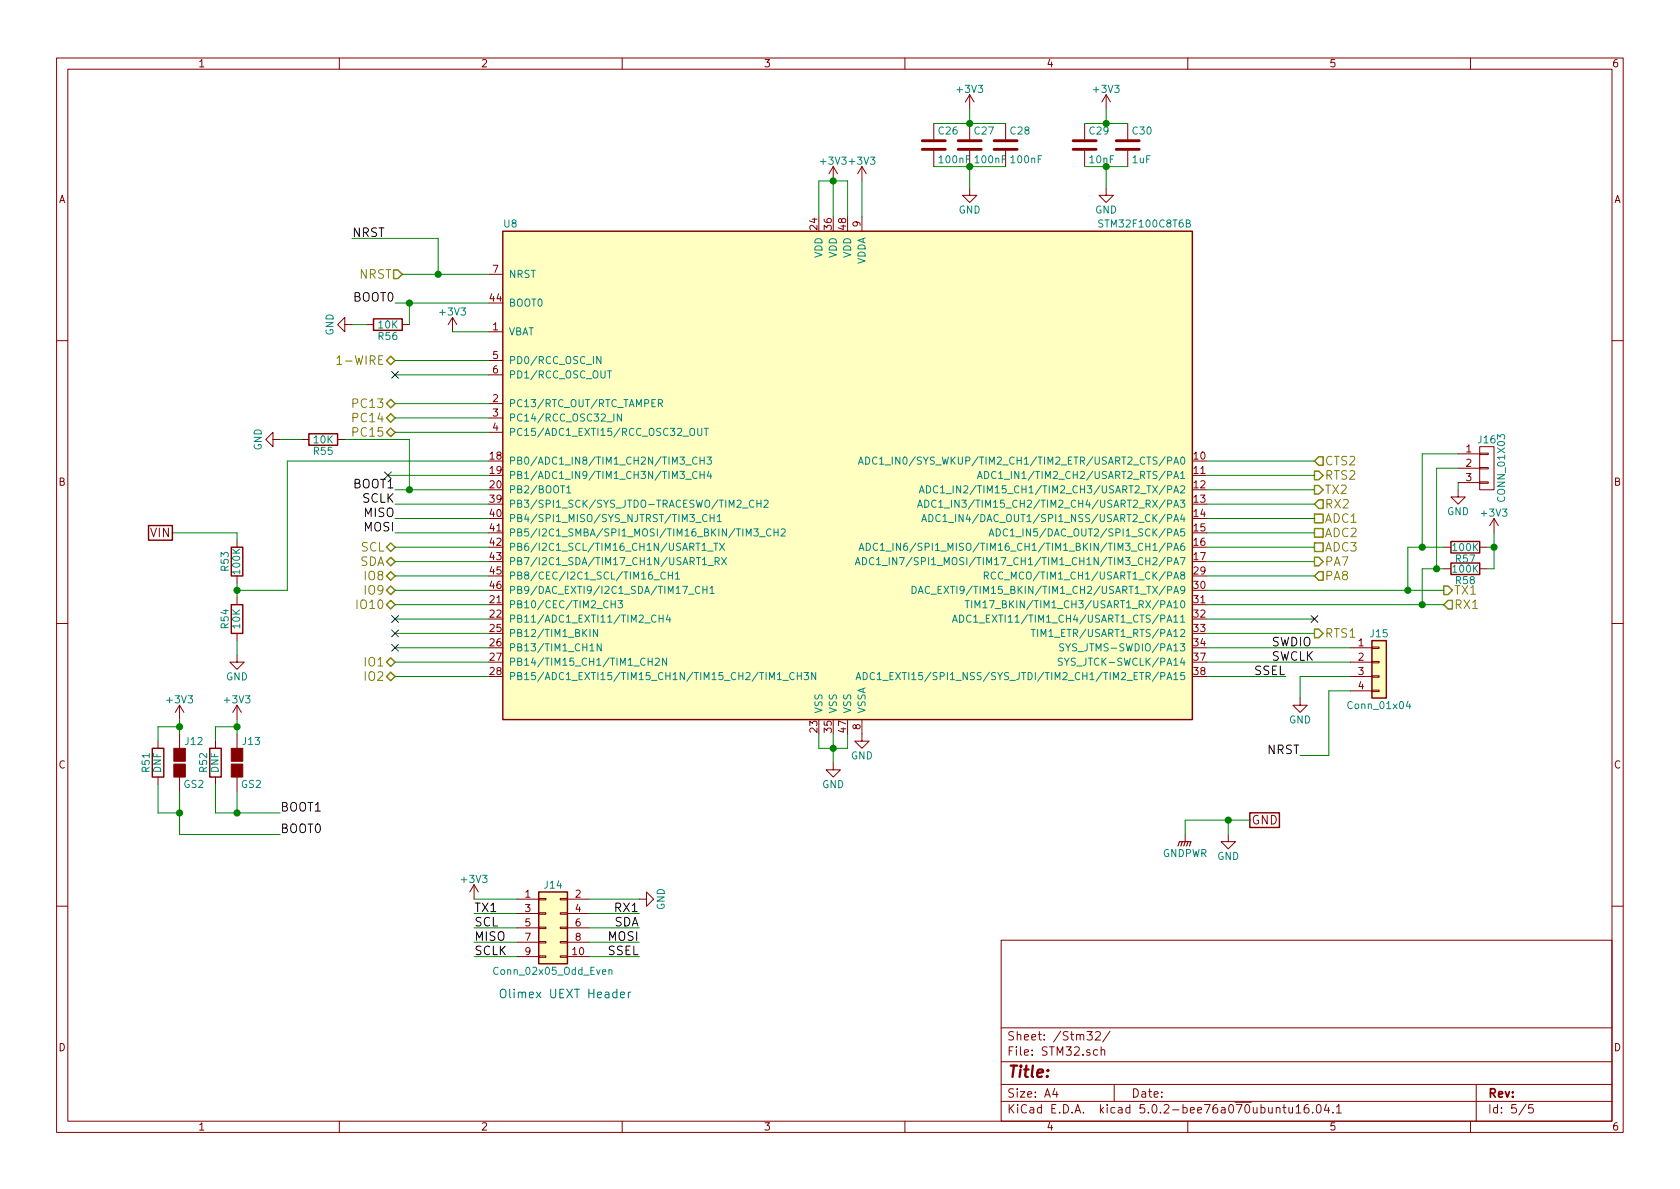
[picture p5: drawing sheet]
<svg xmlns="http://www.w3.org/2000/svg" width="297mm" height="210mm" viewBox="0 0 297 210" stroke-linecap="round" stroke-linejoin="round" font-family="sans-serif">
<g fill="none" stroke="#840000" stroke-width=".18">
<path d="M10 10.3h277v189.9h-277zM12 12.2h273v186.1h-273zM60 10.3v1.9M110 10.3v1.9M160 10.3v1.9M171.4 16.8v2.5M171.4 16.8l-.7 1.2M171.4 16.8l.8 1.2M195.6 16.8l-.8 1.2M195.6 16.8v2.5M195.6 16.8l.7 1.2M210 10.3v1.9"/>
<path d="M260 10.3v1.9M147.3 29.5l-.7 1.2M147.3 29.5v2.5M147.3 29.5l.8 1.2M152.4 29.5v2.5M152.4 38.3v2.6M152.4 29.5l-.8 1.2M152.4 29.5l.8 1.2M165.1 21.8v2.8M165.1 26.7v2.8M171.4 33.3v1.2h1.3l-1.3 1.3-1.2-1.3h1.2M171.4 21.8v2.8"/>
<path d="M171.4 26.7v2.8M177.8 21.8v2.8M177.8 26.7v2.8M191.8 21.8v2.8M191.8 26.7v2.8M195.6 33.3v1.2h1.2l-1.2 1.3-1.3-1.3h1.3M199.4 21.8v2.8M199.4 26.7v2.8M61 57.4v-1.3l-1.3 1.3 1.3 1.3v-1.3h1.2M64.8 57.4h1.2M71.1 57.4h1.3M80 56.1l-.8 1.3"/>
<path d="M80 56.1v2.6M80 56.1l.8 1.3M86.4 58.7h2.5M86.4 48.5h2.5M10 60.2h2M48.3 77.7v-1.3l-1.3 1.3 1.3 1.3v-1.3h1.2M53.3 77.7h1.3M59.7 77.7h1.3M86.4 71.4h2.5M86.4 73.9h2.5M86.4 76.4h2.5M86.4 63.7h2.5"/>
<path d="M86.4 66.3h2.5M261.6 79h2.6v7.6h-2.6zM285 60.2h2M41.9 95.5v1.3M255.3 96.8h1.2M257.8 86.6v1.3h1.3l-1.3 1.2-1.3-1.2h1.3M257.8 80.3h3.8M257.8 82.8h3.8M257.8 85.3h3.8M261.6 85.2h1.5v.3h-1.5zM261.6 82.7h1.5v.2h-1.5zM261.6 80.1h1.5v.3h-1.5z"/>
<path d="M261.6 96.8h1.3M264.2 91.7l-.8 1.3M264.2 91.7v2.5M264.2 91.7l.7 1.3M10 110.3h2M41.9 115.8v1.3h1.3l-1.3 1.3-1.3-1.3h1.3M41.9 101.8v1.3M41.9 105.7v1.2M41.9 112v1.3M238.8 114.5h3.8M238.8 117.1h3.8M238.8 119.6h3.8"/>
<path d="M242.6 119.5h1.2v.3h-1.2zM242.6 117h1.2v.2h-1.2zM242.6 114.4h1.2v.3h-1.2zM255.3 100.6h1.2M261.6 100.6h1.3M285 110.3h2M27.9 131.1v1.2M27.9 137.4v1.3M31.7 124.7v2.5M31.7 129.8v2.5M31.7 137.4v2.5M31.7 124.7l-.7 1.3"/>
<path d="M31.7 124.7l.8 1.3M38.1 131.1v1.2M38.1 137.4v1.3M41.9 124.7v2.5M41.9 129.8v2.5M41.9 137.4v2.5M41.9 124.7l-.8 1.3M41.9 124.7l.8 1.3M147.3 134.9v1.2h1.3l-1.3 1.3-1.3-1.3h1.3M152.4 127.2v3.9h1.3l-1.3 1.2-1.3-1.2h1.3M229.9 123.4v1.3h1.2l-1.2 1.3-1.3-1.3h1.3M238.8 122.2h3.8"/>
<path d="M242.6 122h1.2v.3h-1.2zM83.8 156.5l-.7 1.2M83.8 156.5v2.5M83.8 156.5l.8 1.2M91.4 159h3.8M95.2 158.9h1.3v.2h-1.3zM99.1 158.9h1.2v.2h-1.2zM100.3 159h3.8M113 159h1.3v-1.3l1.3 1.3-1.3 1.3v-1.3M209.5 147.6v1.2M217.2 147.6v1.2h1.2l-1.2 1.3-1.3-1.3h1.3M10 160.2h2"/>
<path d="M91.4 161.5h3.8M91.4 164.1h3.8M91.4 166.6h3.8M91.4 169.2h3.8M95.2 169h1.3v.3h-1.3zM95.2 166.5h1.3v.2h-1.3zM95.2 164h1.3v.2h-1.3zM95.2 161.4h1.3v.3h-1.3zM99.1 169h1.2v.3h-1.2zM99.1 166.5h1.2v.2h-1.2zM99.1 164h1.2v.2h-1.2zM99.1 161.4h1.2v.3h-1.2z"/>
<path d="M100.3 161.5h3.8M100.3 164.1h3.8M100.3 166.6h3.8M100.3 169.2h3.8M177 166.3h108v32h-108zM285 160.2h2M60 198.3v1.9M110 198.3v1.9M160 198.3v1.9M177 194.8h108M177 191.8h108M177 187.8h108"/>
<path d="M177 181.8h108M186.5 192.5l-.4 1h1M186.8 193v1M192.2 182.4h.9l-.5 .6 .5 .1v.7l-.3 .1-.6-.1M193.7 182.6l.2-.2h.4l.2 .2 .1 .2-1 1.1h1M194.1 185.7l-.5-.1-.3 .3 .2 .6h.6M194.7 185.7l.2-.1 .4 .1v.9M194.7 185.1v1.5M196.3 182.3l-1.3 2M197 191.8v3M210 198.3v1.9M226.8 195.8h.6"/>
<path d="M227 195.3v1.3l.4 .2M227.9 195.8v.9l.4 .1 .2-.1M228.5 195.8v1M229.2 195.8l.4-.5v1.5M229.2 196.8h.8M231.3 195.3a.62 .62 0 0 0-.7 .7l.1 .7 .2 .1 .5-.1v-.5l-.1-.2-.4-.1-.3 .3M232.1 196.7v.1M232.9 195.5l.3-.2a.94 .94 0 0 1 0 1.5l-.4-.3-.1-.6zM234.5 195.2l-.3 1.1h.9M234.9 195.8v1M235.7 196.7v.1M236.3 195.8l.4-.5v1.5"/>
<path d="M236.3 196.8h.9M260 198.3v1.9M261 191.8v6.5M269.8 195.2l-1.2 2M271 195.3h-.7v.7l.2-.1 .5 .1 .1 .2-.1 .5-.2 .1-.5-.1"/>
</g>
<g fill="#ffffc2" stroke="#ffffc2" stroke-width=".18">
<path d="M88.9 40.9h121.9v86.3h-121.9z"/>
<path d="M95.2 157.7h5.1v12.7h-5.1z"/>
<path d="M242.6 113.3h2.5v10.1h-2.5z"/>
</g>
<g fill="none" stroke="#840000" stroke-width=".25">
<path d="M66 56.4h5.1v2h-5.1zM88.9 40.9h121.9v86.3h-121.9zM54.6 76.7h5.1v2h-5.1zM26.3 92.9h4.2v2.6h-4.2zM40.9 96.8h2v5h-2zM256.5 99.6h5.1v2h-5.1zM256.5 95.8h5.1v2h-5.1zM40.9 106.9h2v5.1h-2zM242.6 113.3h2.5v10.1h-2.5zM26.9 132.3h2.1v5.1h-2.1zM37.1 132.3h2v5.1h-2zM95.2 157.7h5.1v12.7h-5.1z"/>
<path d="M221 143.7h5.2v2.6h-5.2z"/>
</g>
<g fill="none" stroke="#008484" stroke-width=".18">
<path d="M106.2 63v1.3l-.7-1.3v1.3M107.4 65.6h.7M109.9 73.2v1.3l-.8-1.3v1.3M116.4 71.3h.6l.1-.2v-.3l-.2-.1h-.5v1.2M116.7 71.3l.4 .6M123.4 75.7v1.1l.2 .2h.4l.1-.2v-1.1M124.5 75.7h.7M124.9 75.7v1.3M100.2 86.3l.4-.4v1.3M100.2 87.2h.7M121.2 82.2h1M121.2 84.8h1"/>
<path d="M123.2 80.9a.6 .6 0 0 0-.8 .5 .6 .6 0 0 0 .6 .7l.2-.1M123.2 83.5a.6 .6 0 0 0-.8 .4 .6 .6 0 0 0 .6 .7l.2-.1M123.8 80.8v1.3M123.8 83.4v1.2M123.8 81.4h.7M123.8 84h.7M124.2 97.3h.7M124.2 99.9h.7M124.5 80.8v1.3M124.5 83.4v1.2M125 91.1a.6 .6 0 0 0-.8 .4 .6 .6 0 0 0 .6 .7l.2-.1M125 80.8h.8l-.5 .5 .4 .1v.6l-.1 .1-.6-.1"/>
<path d="M125.1 97.5h1M125.2 100h.9M125.3 83.3l-.3 .9h.8M125.6 91v1.2M125.6 91.6h.7M125.7 83.8v.8M126.2 96.1h.7M126.3 91v1.2M126.4 99.3l.7-.1 .1-.2-.1-.3-.2-.1h-.5v1.3M126.6 96.1v1.2M126.7 99.3l.5 .6M126.8 91.3l.4-.3v1.2"/>
<path d="M126.8 92.2h.7M127.2 96.1l.9 1.2M127.6 98.6l.8 1.3M128.1 96.1l-.9 1.2M128.4 98.6l-.8 1.3M131.3 89.8h1M133.3 93.5h.8l-.4 .5 .3 .1v.6l-.2 .1-.5-.1M133.3 88.6a.6 .6 0 0 0-.9 .4 .6 .6 0 0 0 .6 .7l.3-.1M133.8 88.4v1.3M133.8 89h.7M134.3 94.9h1M134.5 88.4v1.3"/>
<path d="M135.1 88.6l.5-.2 .2 .4v.2l-.8 .7h.8M136.3 93.6a.6 .6 0 0 0-.8 .5 .6 .6 0 0 0 .6 .7l.2-.1M136.9 93.5v1.3M136.9 94.1h.7M137.6 93.5v1.3M138.1 93.6l.5-.1 .2 .4v.2l-.8 .7h.8M151.2 99.9l.5-1.3 .4 1.3M151.4 99.5h.6M151.8 82.1l.4-1.3 .4 1.3M151.9 97.3l.4-1.2 .5 1.2M151.9 81.7h.6M152 97h.6"/>
<path d="M152.5 98.6a.64 .64 0 0 1 .7 .6 .64 .64 0 0 1-.7 .7zM153.1 80.8a.64 .64 0 0 1 .7 .7 .64 .64 0 0 1-.7 .6zM153.2 96.1a.64 .64 0 0 1 .7 .6 .64 .64 0 0 1-.7 .6zM154.5 98.7a.6 .6 0 0 0-.8 .4 .6 .6 0 0 0 .6 .8l.2-.2M155 99l.3-.4v1.3M155 99.9h.7M155 80.9a.6 .6 0 0 0-.8 .5 .6 .6 0 0 0 .6 .7l.2-.1M155.2 96.2a.6 .6 0 0 0-.9 .4 .6 .6 0 0 0 .6 .7l.3-.1M155.5 81.2l.4-.4v1.3M155.5 82.1h.8M155.7 96.4l.3-.3v1.2M155.7 97.3h.7"/>
<path d="M156 100h.9M156.6 97.5h1M157.2 98.6v1.3M157.9 96.1v1.2M162.2 89.7l.5-1.3 .4 1.3M162.4 89.4h.6M162.5 87.2l.5-1.3 .4 1.3M162.7 86.8h.6M163 92.2l.4-1.2 .4 1.2M163.1 91.9h.6M163.5 88.4a.64 .64 0 0 1 .7 .7 .64 .64 0 0 1-.7 .6zM163.8 85.9a.64 .64 0 0 1 .7 .6 .64 .64 0 0 1-.7 .7z"/>
<path d="M164.2 91a.64 .64 0 0 1 .8 .6 .64 .64 0 0 1-.8 .6zM165.5 88.6a.6 .6 0 0 0-.8 .4 .6 .6 0 0 0 .6 .7l.2-.1M165.8 86a.6 .6 0 0 0-.8 .4 .6 .6 0 0 0 .6 .8l.2-.2M166 88.8l.3-.4v1.3M166 89.7h.7M166.2 91.1a.51 .51 0 0 0-.6 0 .51 .51 0 0 0-.1 .6 .46 .46 0 0 0 .2 .5 .46 .46 0 0 0 .5-.1M166.3 86.3l.3-.4v1.3M166.3 87.2h.7M172.8 84.6l.5-1.2 .4 1.2M172.9 84.3h.7M174.1 83.4a.64 .64 0 0 1 .7 .6 .64 .64 0 0 1-.7 .6zM174.9 94.8l.4-1.3 .4 1.3"/>
<path d="M175 94.4h.6M176.1 83.5a.6 .6 0 0 0-.8 .4 .6 .6 0 0 0 .5 .7l.3-.1M176.1 93.5a.64 .64 0 0 1 .8 .7 .64 .64 0 0 1-.8 .6zM178.2 93.6a.51 .51 0 0 0-.7 0 .51 .51 0 0 0-.1 .7 .46 .46 0 0 0 .2 .4 .46 .46 0 0 0 .6 0M105.6 111.3v1.3l-.7-1.3v1.3M106.3 113.8v1.3l-.7-1.3v1.3M108.1 106.8h.7M108.8 106.2v1.3M109.3 106.2h.8l-.5 .5 .4 .1v.6l-.2 .1-.5-.1M114.6 117h.7M115.3 116.4v1.2M115.6 102.5h1"/>
<path d="M115.9 116.5l.5-.1 .2 .3-.1 .2-.7 .7h.8M116 108.9a.6 .6 0 0 0-.9 .4 .6 .6 0 0 0 .6 .7l.3-.1M116.5 108.8v1.2M116.5 109.4h.7M117.2 108.8v1.2M117.6 101.3a.51 .51 0 0 0-.6 0 .51 .51 0 0 0-.2 .6 .46 .46 0 0 0 .3 .5 .46 .46 0 0 0 .5-.1M117.9 116.4v1.2l-.8-1.2v1.2M118.1 108.7l-.3 .9h.8M118.2 101.1v1.3M118.2 101.7h.7M118.4 109.2v.8M118.9 101.1v1.3"/>
<path d="M119.4 101.5l.4-.4v1.3M119.4 102.4h.8M121.7 105.1h1M123.7 103.8a.6 .6 0 0 0-.8 .4 .6 .6 0 0 0 .6 .7l.2-.1M124.3 103.7v1.2M124.3 104.3h.7M125 103.7v1.2M125.6 104l.3-.3v1.2M125.6 104.9h.7M140.4 119a.6 .6 0 0 0-.8 .5 .6 .6 0 0 0 .6 .7l.2-.1M141 118.9v1.3M141 119.5h.7"/>
<path d="M141.7 118.9v1.3M142.2 118.9h.8l-.5 .5 .4 .1v.6l-.2 .1-.5-.1M144.2 118.9v1.3l-.7-1.3v1.3M151.5 119.8h.6M152.6 118.9a.64 .64 0 0 1 .7 .7 .64 .64 0 0 1-.7 .6zM154.6 119a.5 .5 0 0 0-.6 0 .5 .5 0 0 0-.2 .7 .45 .45 0 0 0 .3 .4 .45 .45 0 0 0 .5 0M155.1 119.3l.4-.4v1.3M161.3 103.7a.64 .64 0 0 1 .7 .6 .64 .64 0 0 1-.7 .6zM162.4 104.9l.4-1.2 .4 1.2M162.5 104.6h.6M164.4 103.8a.6 .6 0 0 0-.9 .4 .6 .6 0 0 0 .6 .7l.3-.1M164.6 105.1h1"/>
<path d="M168.4 110l.4-1.2 .5 1.2M168.5 109.7h.6M169.7 108.8a.64 .64 0 0 1 .7 .6 .64 .64 0 0 1-.7 .6zM170.6 106.2h.8M171 106.2v1.3M171.7 108.9a.6 .6 0 0 0-.9 .4 .6 .6 0 0 0 .6 .7l.3-.1M171.8 106.2v1.3M172.4 107.5v-1.3l.4 .9 .5-.9v1.3M173.8 106.6l.4-.4v1.3M173.8 107.5h.7M174 101.8l.7-.1v-.4l-.2-.2h-.5v1.3M174.3 101.8l.5 .6"/>
<path d="M176 101.3a.6 .6 0 0 0-.8 .4 .6 .6 0 0 0 .6 .7l.2-.1M182.3 111.3h.7M182.7 111.3v1.3M183.5 111.3v1.3M187.8 116.5l-.4-.1-.3 .1v.4l.6 .2 .1 .3-.2 .2h-.5M188.1 113.9l-.5-.1-.2 .2 .1 .4 .5 .2 .1 .3-.3 .2h-.4M188.4 113.8l.4 .7 .5-.7M138.4 120.3h1M151.4 120.2l.4-1.3 .4 1.3M155.1 120.2h.7M156.1 120.3h.9M248.9 124l-.3 .9h.8"/>
<path d="M249.3 124.5v.8M107.7 171.6l.1-.1h.4v.8M107.7 171.5v.8"/>
</g>
<g fill="none" stroke="#848400" stroke-width=".25">
<path d="M69.6 47.7h.8l.7 .8-.7 .8h-.8zM68.3 71.4l.8-.8 .7 .8-.7 .7zM68.3 73.9l.8-.8 .7 .8-.7 .8zM69.1 63l.7 .7-.7 .8-.8-.8zM69.1 75.7l.7 .7-.7 .8-.8-.8zM68.3 96.8l.8-.8 .7 .8-.7 .7zM69.1 98.5l.7 .8-.7 .8-.8-.8zM232.4 83.3h.8l.7 .8-.7 .7h-.8zM232.4 85.8h.8l.7 .8-.7 .8h-.8zM232.4 90.9h1.5v1.6h-1.5zM232.4 93.5h1.5v1.5h-1.5zM232.4 96h1.5v1.5h-1.5z"/>
<path d="M232.4 98.5h.8l.7 .8-.7 .8h-.8zM233.2 88.4h.7v1.5h-.7l-.8-.8zM233.2 80.8h.7v1.5h-.7l-.8-.8zM68.3 117.1l.8-.8 .7 .8-.7 .8zM68.3 119.6l.8-.7 .7 .7-.7 .8zM68.3 101.8l.8-.7 .7 .7-.7 .8zM68.3 104.4l.8-.8 .7 .8-.7 .8zM68.3 106.9l.8-.7 .7 .7-.7 .8zM232.4 111.2h.8l.7 .8-.7 .8h-.8zM233.2 101.1h.7v1.5h-.7l-.8-.8zM255.3 103.6h.7l.8 .8-.8 .8h-.7zM256 106.2h.8v1.5h-.8l-.7-.8z"/>
</g>
<path d="M163.1 26.4h4M163.1 24.9h4M169.4 26.4h4.1M169.4 24.9h4.1M175.8 26.4h4M175.8 24.9h4M189.7 26.4h4.1M189.7 24.9h4.1M197.4 26.4h4M197.4 24.9h4" fill="none" stroke="#840000" stroke-width=".51"/>
<path d="M59.6 63.3l.4-.4v1.5M59.6 64.4h.8" fill="none" stroke="#848400" stroke-width=".18"/>
<g fill="none" stroke="#008400" stroke-width=".18">
<path d="M171.4 19.3v2.5M195.6 19.3v2.5M144.8 38.3v-6.3h5.1v6.3M147.3 32v6.3M152.4 32v6.3M165.1 29.5h12.7M165.1 21.8h12.7M171.4 29.5v3.8M191.8 29.5h7.6M191.8 21.8h7.6M195.6 29.5v3.8M62.2 57.4h2.6"/>
<path d="M62.2 42.2h15.3v6.3M69.8 53.6h16.6M71.1 48.5h15.3M72.4 53.6v3.8M80 58.7h6.4M49.5 77.7h3.8M61 77.7h11.4v8.9M69.8 63.7h16.6M69.8 66.3h16.6M69.8 71.4h16.6M69.8 73.9h16.6M69.8 76.4h16.6"/>
<path d="M30.5 94.2h11.4v1.3M68.6 84.1h17.8M69.8 86.6h16.6M69.8 96.8h16.6M69.8 99.3h16.6M69.8 89.1h16.6M69.8 91.7h16.6M69.8 94.2h16.6M86.4 81.5h-35.6v22.9h-8.9M213.4 86.6h19M213.4 96.8h19M213.4 99.3h19"/>
<path d="M213.4 89.1h19M213.4 84.1h19M213.4 91.7h19M213.4 94.2h19M213.4 81.5h19M255.3 96.8h-6.4v7.6M257.8 80.3h-6.3v16.5M257.8 85.3v1.3M257.8 82.8h-3.8v17.8M262.9 96.8h1.3M264.2 94.2v6.4h-1.3M41.9 103.1v2.6"/>
<path d="M41.9 113.3v2.5M69.8 104.4h16.6M69.8 106.9h16.6M69.8 114.5h16.6M69.8 117.1h16.6M69.8 119.6h16.6M69.8 101.8h16.6M69.8 109.5h16.6M69.8 112h16.6M213.4 104.4h41.9M213.4 106.9h41.9M213.4 114.5h25.4"/>
<path d="M213.4 117.1h25.4M213.4 119.6h13.9M213.4 101.8h19M213.4 109.5h19M213.4 112h19M238.8 119.6h-8.9v3.8M255.3 100.6h-3.8v6.3M27.9 138.7v5.1h3.8M31.7 127.2v2.6M31.7 139.9v7.7h17.8M31.7 128.5h-3.8v2.6M38.1 138.7v5.1h11.4"/>
<path d="M41.9 127.2v2.6M41.9 139.9v3.9M41.9 128.5h-3.8v2.6M144.8 129.8v2.5h5.1v-2.5M147.3 129.8v5.1M238.8 122.2h-3.9v11.4h-5M83.8 159h7.6M104.1 159h8.9M217.2 145v2.6M221 145h-11.5v2.6M83.8 161.5h7.6M83.8 164.1h7.6"/>
<path d="M83.8 166.6h7.6M83.8 169.2h7.6M104.1 161.5h8.9M104.1 164.1h8.9M104.1 166.6h8.9M104.1 169.2h8.9"/>
</g>
<g fill="#008400" stroke="#008400" stroke-width=".25">
<circle cx="72.4" cy="53.6" r=".51"/>
<circle cx="72.4" cy="86.6" r=".51"/>
<circle cx="171.5" cy="29.5" r=".51"/>
<circle cx="171.5" cy="21.8" r=".51"/>
<circle cx="195.6" cy="29.5" r=".51"/>
<circle cx="195.6" cy="21.8" r=".51"/>
<circle cx="147.3" cy="32" r=".51"/>
<circle cx="147.3" cy="132.3" r=".51"/>
<circle cx="264.2" cy="96.8" r=".51"/>
<circle cx="251.5" cy="106.9" r=".51"/>
<circle cx="248.9" cy="104.4" r=".51"/>
<circle cx="254" cy="100.6" r=".51"/>
<circle cx="251.5" cy="96.8" r=".51"/>
<circle cx="31.8" cy="143.8" r=".51"/>
<circle cx="41.9" cy="143.8" r=".51"/>
<circle cx="31.8" cy="128.5" r=".51"/>
<circle cx="41.9" cy="128.5" r=".51"/>
<circle cx="77.5" cy="48.5" r=".51"/>
<circle cx="41.9" cy="104.4" r=".51"/>
<circle cx="217.2" cy="145" r=".51"/>
</g>
<g fill="#840000" stroke="#840000" stroke-width=".18">
<path d="M30.7 135.1h2.1v2.3h-2.1z"/>
<path d="M30.7 132.3h2.1v2.3h-2.1z"/>
<path d="M40.9 135.1h2v2.3h-2z"/>
<path d="M40.9 132.3h2v2.3h-2z"/>
</g>
<path d="M88.5 175.1a.54 .54 0 0 1 .9 0 1.04 1.04 0 0 1-.3 1.3 .53 .53 0 0 1-.7-.5z" fill="none" stroke="#0000c2" stroke-width=".18"/>
<path d="M69.2 65.7l1.3 1.2M70.5 65.7l-1.3 1.2M68 83.5l1.2 1.2M69.2 83.5l-1.2 1.2M69.2 108.9l1.3 1.2M69.2 111.4l1.3 1.2M69.2 113.9l1.3 1.3M70.5 108.9l-1.3 1.2M70.5 111.4l-1.3 1.2M70.5 113.9l-1.3 1.3M231.8 108.9l1.2 1.2M233 108.9l-1.2 1.2" fill="none" stroke="#000084" stroke-width=".18"/>
<path d="M208.3 149.6l.2-.8h2.1l-.3 .8M209 148.8l-.2 .8M209.5 148.8l-.2 .8M210.1 148.8l-.3 .8" fill="none" stroke="#840000" stroke-width=".2"/>
<text font-size="2.8" fill="#840000" x="178" y="190.5">Title:</text>
<g font-size="2.1">
<text x="62.2" y="41.9">NRST</text>
<text x="62.5" y="53.3">BOOT0</text>
<text x="62.5" y="86.4">BOOT1</text>
<text x="64.1" y="88.9">SCLK</text>
<text x="64.4" y="91.4">MISO</text>
<text x="64.4" y="94">MOSI</text>
<text x="221.8" y="119.4">SSEL</text>
<text x="224.8" y="114.3">SWDIO</text>
<text x="224.8" y="116.8">SWCLK</text>
<text x="224.1" y="133.3">NRST</text>
<text x="49.5" y="143.5">BOOT1</text>
<text x="49.5" y="147.3">BOOT0</text>
<text x="83.8" y="161.3">TX1</text>
<text x="108.9" y="161.3">RX1</text>
<text x="83.8" y="163.8">SCL</text>
<text x="83.8" y="166.4">MISO</text>
<text x="107.6" y="166.4">MOSI</text>
<text x="108.6" y="163.8">SDA</text>
<text x="83.8" y="168.9">SCLK</text>
<text x="107.5" y="168.9">SSEL</text>
</g>
<g font-size="2.1" fill="#848400">
<text x="63.6" y="49.3">NRST</text>
<text x="60.7" y="64.5">1-WIRE</text>
<text x="62.8" y="72.1">PC13</text>
<text x="62.8" y="74.7">PC14</text>
<text x="62.8" y="77.2">PC15</text>
<text x="234.2" y="82.3">CTS2</text>
<text x="234.2" y="84.8">RTS2</text>
<text x="234.2" y="87.4">TX2</text>
<text x="234.2" y="89.9">RX2</text>
<text x="234.2" y="92.5">ADC1</text>
<text x="234.2" y="95">ADC2</text>
<text x="63.6" y="100.1">SDA</text>
<text x="63.8" y="97.5">SCL</text>
<text x="234.2" y="97.5">ADC3</text>
<text x="234.2" y="100.1">PA7</text>
<text x="63.5" y="107.7">IO10</text>
<text x="64.6" y="102.6">IO8</text>
<text x="64.6" y="105.2">IO9</text>
<text x="234.2" y="102.6">PA8</text>
<text x="257" y="105.2">TX1</text>
<text x="257" y="107.7">RX1</text>
<text x="234.2" y="112.8">RTS1</text>
<text x="64.6" y="117.9">IO1</text>
<text x="64.6" y="120.4">IO2</text>
</g>
<g font-size="2.1" fill="#840000">
<text x="26.7" y="95">VIN</text>
<text x="221.2" y="145.8">GND</text>
<text x="178" y="184">Sheet: /Stm32/</text>
<text x="178" y="186.7">File: STM32.sch</text>
<text x="178" y="196.9">KiCad E.D.A. kicad 5.0.2-bee76a070ubuntu16.04.1</text>
<text x="178" y="194.1">Size: A4</text>
<text x="200" y="194.1">Date:</text>
<text x="263" y="194.1">Rev:</text>
<text x="263" y="196.9">Id: 5/5</text>
</g>
<text font-size="2.1" fill="#0000c2" x="90.7" y="176.5">Olimex UEXT Header</text>
<g font-size="1.8" fill="#840000">
<text x="35" y="11.9">1</text>
<text x="85" y="11.9">2</text>
<text x="135" y="11.9">3</text>
<text x="185" y="11.9">4</text>
<text x="235" y="11.9">5</text>
<text x="285" y="11.9">6</text>
<text x="10.4" y="35.9">A</text>
<text x="285.4" y="35.9">A</text>
<text x="144.5" y="40.6" transform="rotate(-90 144.5 40.6)">24</text>
<text x="147.1" y="40.6" transform="rotate(-90 147.1 40.6)">36</text>
<text x="149.6" y="40.6" transform="rotate(-90 149.6 40.6)">48</text>
<text x="152.1" y="40.1" transform="rotate(-90 152.1 40.1)">9</text>
<text x="86.7" y="53.3">44</text>
<text x="87.1" y="48.3">7</text>
<text x="87.1" y="58.4">1</text>
<text x="87.1" y="63.5">5</text>
<text x="87.1" y="71.1">2</text>
<text x="87.1" y="66">6</text>
<text x="87.1" y="73.7">3</text>
<text x="87.1" y="76.2">4</text>
<text x="86.7" y="81.3">18</text>
<text x="86.7" y="83.8">19</text>
<text x="211.1" y="81.3">10</text>
<text x="211.1" y="83.8">11</text>
<text x="259.2" y="80">1</text>
<text x="259.2" y="82.5">2</text>
<text x="10.4" y="85.9">B</text>
<text x="86.7" y="86.4">20</text>
<text x="86.7" y="88.9">39</text>
<text x="211.1" y="86.4">12</text>
<text x="211.1" y="88.9">13</text>
<text x="259.2" y="85.1">3</text>
<text x="285.4" y="85.9">B</text>
<text x="86.7" y="91.4">40</text>
<text x="86.7" y="94">41</text>
<text x="211.1" y="91.4">14</text>
<text x="211.1" y="94">15</text>
<text x="86.7" y="96.5">42</text>
<text x="86.7" y="99.1">43</text>
<text x="86.7" y="101.6">45</text>
<text x="211.1" y="96.5">16</text>
<text x="211.1" y="99.1">17</text>
<text x="211.1" y="101.6">29</text>
<text x="86.7" y="106.7">21</text>
<text x="86.7" y="104.1">46</text>
<text x="211.1" y="104.1">30</text>
<text x="211.1" y="106.7">31</text>
<text x="86.7" y="109.2">22</text>
<text x="86.7" y="111.8">25</text>
<text x="211.1" y="109.2">32</text>
<text x="211.1" y="111.8">33</text>
<text x="86.7" y="114.3">26</text>
<text x="86.7" y="116.8">27</text>
<text x="86.7" y="119.4">28</text>
<text x="211.1" y="114.3">34</text>
<text x="211.1" y="116.8">37</text>
<text x="211.1" y="119.4">38</text>
<text x="240.2" y="114.3">1</text>
<text x="240.2" y="116.8">2</text>
<text x="240.2" y="119.4">3</text>
<text x="240.2" y="121.9">4</text>
<text x="144.5" y="129.5" transform="rotate(-90 144.5 129.5)">23</text>
<text x="147.1" y="129.5" transform="rotate(-90 147.1 129.5)">35</text>
<text x="149.6" y="129.5" transform="rotate(-90 149.6 129.5)">47</text>
<text x="152.1" y="129" transform="rotate(-90 152.1 129)">8</text>
<text x="10.4" y="135.9">C</text>
<text x="285.4" y="135.9">C</text>
<text x="92.9" y="158.7">1</text>
<text x="92.9" y="161.3">3</text>
<text x="101.8" y="158.7">2</text>
<text x="101.8" y="161.3">4</text>
<text x="92.9" y="163.8">5</text>
<text x="92.9" y="166.4">7</text>
<text x="101.8" y="163.8">6</text>
<text x="101.8" y="166.4">8</text>
<text x="92.9" y="168.9">9</text>
<text x="101.3" y="168.9">10</text>
<text x="10.4" y="185.9">D</text>
<text x="285.4" y="185.9">D</text>
<text x="35" y="199.9">1</text>
<text x="85" y="199.9">2</text>
<text x="135" y="199.9">3</text>
<text x="185" y="199.9">4</text>
<text x="235" y="199.9">5</text>
<text x="285" y="199.9">6</text>
</g>
<g font-size="1.8" fill="#008484">
<text x="169.4" y="16.4">+3V3</text>
<text x="193.5" y="16.4">+3V3</text>
<text x="166" y="23.8">C26</text>
<text x="172.4" y="23.8">C27</text>
<text x="178.7" y="23.8">C28</text>
<text x="192.7" y="23.8">C29</text>
<text x="200.3" y="23.8">C30</text>
<text x="145.2" y="29.1">+3V3 +3V3</text>
<text x="166.2" y="28.9">100nF</text>
<text x="172.5" y="28.9">100nF</text>
<text x="178.9" y="28.9">100nF</text>
<text x="192.7" y="28.9">10nF</text>
<text x="200.3" y="28.9">1uF</text>
<text x="89.1" y="40.2">U8</text>
<text x="169.5" y="37.8">GND</text>
<text x="193.6" y="37.8">GND</text>
<text x="194.7" y="40.2">STM32F100C8T6B</text>
<text x="145.4" y="45.6" transform="rotate(-90 145.4 45.6)">VDD</text>
<text x="148" y="45.6" transform="rotate(-90 148 45.6)">VDD</text>
<text x="150.5" y="45.6" transform="rotate(-90 150.5 45.6)">VDD</text>
<text x="153" y="46.9" transform="rotate(-90 153 46.9)">VDDA</text>
<text x="89.9" y="49.1">NRST</text>
<text x="59" y="59.4" transform="rotate(-90 59 59.4)">GND</text>
<text x="67" y="58.1">10K</text>
<text x="77.9" y="55.8">+3V3</text>
<text x="89.9" y="59.3">VBAT</text>
<text x="89.9" y="54.2">BOOT0</text>
<text x="67" y="60.1">R56</text>
<text x="89.9" y="64.4">PD0/RCC_OSC_IN</text>
<text x="89.9" y="66.9">PD1/RCC_OSC_OUT</text>
<text x="89.9" y="72">PC13/RTC_OUT/RTC_TAMPER</text>
<text x="89.9" y="74.5">PC14/RCC_OSC32_IN</text>
<text x="89.9" y="77.1">PC15/ADC1_EXTI15/RCC_OSC32_OUT</text>
<text x="46.3" y="79.7" transform="rotate(-90 46.3 79.7)">GND</text>
<text x="55.5" y="80.4">R55</text>
<text x="55.5" y="78.4">10K</text>
<text x="89.9" y="82.2">PB0/ADC1_IN8/TIM1_CH2N/TIM3_CH3</text>
<text x="156.7" y="82.2">ADC1_IN0/SYS_WKUP/TIM2_CH1/TIM2_ETR/USART2_CTS/PA0</text>
<text x="261.4" y="78.4">J16</text>
<text x="89.9" y="87.2">PB2/BOOT1</text>
<text x="89.9" y="84.7">PB1/ADC1_IN9/TIM1_CH3N/TIM3_CH4</text>
<text x="89.9" y="89.8">PB3/SPI1_SCK/SYS_JTDO-TRACESWO/TIM2_CH2</text>
<text x="167.3" y="89.8">ADC1_IN3/TIM15_CH2/TIM2_CH4/USART2_RX/PA3</text>
<text x="167.4" y="87.2">ADC1_IN2/TIM15_CH1/TIM2_CH3/USART2_TX/PA2</text>
<text x="176.2" y="84.7">ADC1_IN1/TIM2_CH2/USART2_RTS/PA1</text>
<text x="266.1" y="88.4" transform="rotate(-90 266.1 88.4)">CONN_01X03</text>
<text x="89.9" y="92.3">PB4/SPI1_MISO/SYS_NJTRST/TIM3_CH1</text>
<text x="89.9" y="94.9">PB5/I2C1_SMBA/SPI1_MOSI/TIM16_BKIN/TIM3_CH2</text>
<text x="167.3" y="92.3">ADC1_IN4/DAC_OUT1/SPI1_NSS/USART2_CK/PA4</text>
<text x="178.3" y="94.9">ADC1_IN5/DAC_OUT2/SPI1_SCK/PA5</text>
<text x="255.9" y="91.1">GND</text>
<text x="262.1" y="91.4">+3V3</text>
<text x="40.4" y="100.9" transform="rotate(-90 40.4 100.9)">R53</text>
<text x="42.5" y="101.4" transform="rotate(-90 42.5 101.4)">100K</text>
<text x="89.9" y="97.4">PB6/I2C1_SCL/TIM16_CH1N/USART1_TX</text>
<text x="89.9" y="99.9">PB7/I2C1_SDA/TIM17_CH1N/USART1_RX</text>
<text x="158.1" y="99.9">ADC1_IN7/SPI1_MOSI/TIM17_CH1/TIM1_CH1N/TIM3_CH2/PA7</text>
<text x="158.6" y="97.4">ADC1_IN6/SPI1_MISO/TIM16_CH1/TIM1_BKIN/TIM3_CH1/PA6</text>
<text x="257" y="101.3">100K</text>
<text x="257" y="97.5">100K</text>
<text x="257.5" y="99.5">R57</text>
<text x="89.9" y="107.6">PB10/CEC/TIM2_CH3</text>
<text x="89.9" y="102.5">PB8/CEC/I2C1_SCL/TIM16_CH1</text>
<text x="89.9" y="105">PB9/DAC_EXTI9/I2C1_SDA/TIM17_CH1</text>
<text x="165.5" y="105">DAC_EXTI9/TIM15_BKIN/TIM1_CH2/USART1_TX/PA9</text>
<text x="174.5" y="107.6">TIM17_BKIN/TIM1_CH3/USART1_RX/PA10</text>
<text x="176.8" y="102.5">RCC_MCO/TIM1_CH1/USART1_CK/PA8</text>
<text x="257.5" y="103.3">R58</text>
<text x="40.4" y="111.1" transform="rotate(-90 40.4 111.1)">R54</text>
<text x="42.5" y="111.1" transform="rotate(-90 42.5 111.1)">10K</text>
<text x="89.9" y="110.1">PB11/ADC1_EXTI11/TIM2_CH4</text>
<text x="89.9" y="112.6">PB12/TIM1_BKIN</text>
<text x="172.1" y="110.1">ADC1_EXTI11/TIM1_CH4/USART1_CTS/PA11</text>
<text x="184.3" y="112.6">TIM1_ETR/USART1_RTS/PA12</text>
<text x="242.4" y="112.7">J15</text>
<text x="89.9" y="115.2">PB13/TIM1_CH1N</text>
<text x="89.9" y="117.7">PB14/TIM15_CH1/TIM1_CH2N</text>
<text x="188.7" y="117.7">SYS_JTCK-SWCLK/PA14</text>
<text x="189.1" y="115.2">SYS_JTMS-SWDIO/PA13</text>
<text x="29.7" y="124.4">+3V3</text>
<text x="39.8" y="124.4">+3V3</text>
<text x="40" y="120.3">GND</text>
<text x="89.9" y="120.3">PB15/ADC1_EXTI15/TIM15_CH1N/TIM15_CH2/TIM1_CH3N</text>
<text x="157.3" y="120.3">ADC1_EXTI15/SPI1_NSS/SYS_JTDI/TIM2_CH1/TIM2_ETR/PA15</text>
<text x="238.6" y="125.4">Conn_01x04</text>
<text x="32.8" y="131.7">J12</text>
<text x="43" y="131.7">J13</text>
<text x="145.4" y="126.2" transform="rotate(-90 145.4 126.2)">VSS</text>
<text x="148" y="126.2" transform="rotate(-90 148 126.2)">VSS</text>
<text x="150.5" y="126.2" transform="rotate(-90 150.5 126.2)">VSS</text>
<text x="153" y="126.2" transform="rotate(-90 153 126.2)">VSSA</text>
<text x="227.9" y="127.9">GND</text>
<text x="26.5" y="136.5" transform="rotate(-90 26.5 136.5)">R51</text>
<text x="28.5" y="136.7" transform="rotate(-90 28.5 136.7)">DNF</text>
<text x="36.6" y="136.5" transform="rotate(-90 36.6 136.5)">R52</text>
<text x="38.7" y="136.7" transform="rotate(-90 38.7 136.7)">DNF</text>
<text x="150.4" y="134.3">GND</text>
<text x="32.5" y="139.3">GS2</text>
<text x="42.7" y="139.3">GS2</text>
<text x="145.4" y="139.4">GND</text>
<text x="205.5" y="151.6">GNDPWR</text>
<text x="215.2" y="152.1">GND</text>
<text x="81.7" y="156.1">+3V3</text>
<text x="96.3" y="157.1">J14</text>
<text x="117.5" y="161" transform="rotate(-90 117.5 161)">GND</text>
<text x="87.7" y="172.4">Conn_02x05_Odd_Even</text>
</g>
</svg>
